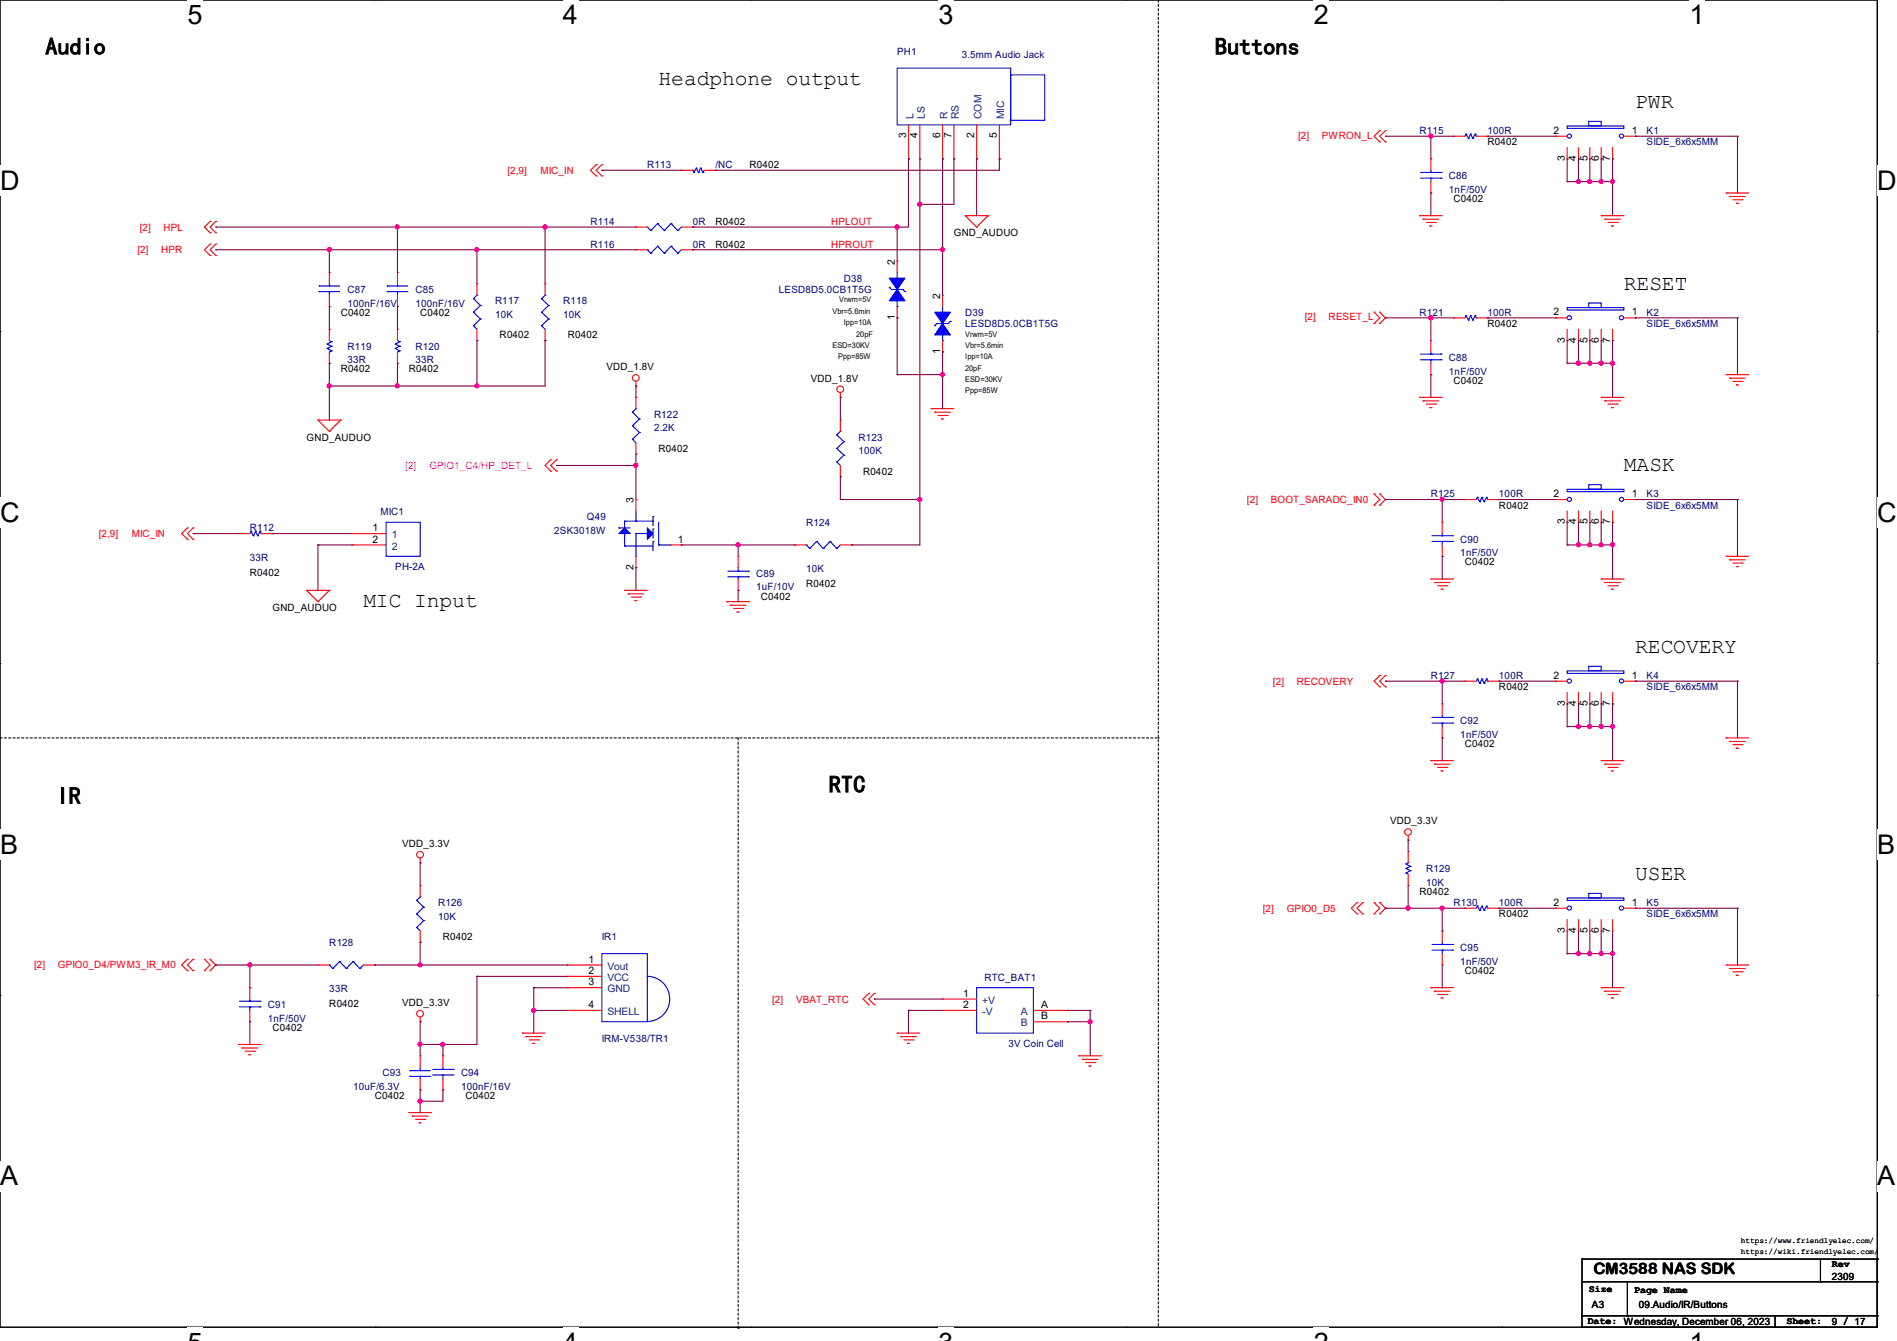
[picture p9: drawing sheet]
<svg xmlns="http://www.w3.org/2000/svg" width="297mm" height="210mm" viewBox="0 0 297 210" stroke-linecap="round" stroke-linejoin="round" font-family="sans-serif">
<path d="M0 0h293.9v207.9h-293.9z" fill="none" stroke="#000" stroke-width=".17"/>
<g fill="#fff">
<path d="M29.4 0h2.3v4.7h-2.3z"/>
<path d="M29.4 207.9h2.3v2.1h-2.3z"/>
</g>
<path d="M58.8 0h.1M58.8 207.9h.1" fill="none" stroke="#000" stroke-width=".17"/>
<g fill="#fff">
<path d="M88.1 0h2.4v4.7h-2.4z"/>
<path d="M88.1 207.9h2.4v2.1h-2.4z"/>
</g>
<path d="M117.6 0h.1M117.6 207.9h.1" fill="none" stroke="#000" stroke-width=".17"/>
<g fill="#fff">
<path d="M146.9 0h2.4v4.7h-2.4z"/>
<path d="M146.9 207.9h2.4v2.1h-2.4z"/>
</g>
<path d="M176.3 0h.1M176.3 207.9h.1" fill="none" stroke="#000" stroke-width=".17"/>
<g fill="#fff">
<path d="M205.7 0h2.4v4.7h-2.4z"/>
<path d="M205.7 207.9h2.4v2.1h-2.4z"/>
</g>
<path d="M235.1 0h.1M235.1 207.9h.1" fill="none" stroke="#000" stroke-width=".17"/>
<g fill="#fff">
<path d="M264.5 0h2.4v4.7h-2.4z"/>
<path d="M264.5 207.9h2.4v2.1h-2.4z"/>
<path d="M0 26h3v4.7h-3z"/>
<path d="M293.9 26h3.1v4.7h-3.1z"/>
<path d="M0 77.9h3v4.7h-3z"/>
<path d="M293.9 77.9h3.1v4.7h-3.1z"/>
</g>
<path d="M0 51.9h.1M293.9 51.9h.1" fill="none" stroke="#000" stroke-width=".17"/>
<g fill="#fff">
<path d="M0 129.9h2.8v4.7h-2.8z"/>
<path d="M293.9 129.9h2.9v4.7h-2.9z"/>
</g>
<path d="M0 103.9h.1M293.9 103.9h.1" fill="none" stroke="#000" stroke-width=".17"/>
<g fill="#fff">
<path d="M0 181.8h2.8v4.8h-2.8z"/>
<path d="M293.8 181.8h3v4.8h-3z"/>
</g>
<g fill="none" stroke="#000" stroke-width=".17">
<path d="M0 155.9h.1M293.9 155.9h.1M247.7 197.2h.1M247.7 197.2v10.7M247.7 197.2h46.2M285 197.2v3.5M293.9 197.2h.1M293.9 197.2v10.7h-46.2M247.7 207.9h.1M247.7 200.7h46.2M247.7 206.1h46.2M254.8 206.1h.1"/>
<path d="M254.8 200.7v5.4M258.4 206.1h.1M277.9 207.9h.1M277.9 206.1v1.8M285 200.7h.1M293.9 200.7h.1M293.9 206.1h.1"/>
</g>
<path d="M181.4 0v207.9M0 115.6h181.4M115.6 115.6v92.4M181.4 115.6h.1M115.6 208h.1M181.4 207.9h.1" fill="none" stroke="#000" stroke-width=".17" stroke-dasharray=".3 .3"/>
<g fill="none" stroke="#f00" stroke-width=".17">
<path d="M142.2 19.6v5.3M144 19.6v5.3M147.6 19.6v5.3M149.4 19.6v5.3M152.9 19.6v5.3M156.5 19.6v5.3M32.9 36.4h.1M32.9 34.7h.1M32.9 38.2h.1M32.9 34.7l-.9 .9 .9 .8M32.9 38.2l-.9 .9 .9 .9M33.8 36.4h.1"/>
<path d="M33.8 34.7h.1M33.8 38.2h.1M33.8 34.7l-.9 .9 .9 .8M33.8 38.2l-.9 .9 .9 .9M93.3 27.6h.1M93.3 25.8h.1M93.3 25.8l-.8 .9 .8 .9M94.2 27.6h.1M94.2 25.8h.1M94.2 25.8l-.9 .9 .9 .9M99.6 39.1h.1M99.6 35.6h.1"/>
<path d="M99.6 39.1h1.7M99.6 35.6h1.7M106.7 26.7h.1M106.7 26.7h1.8M106.7 39.1h1.8M106.7 35.6h1.8M108.5 39.1h.1M108.5 35.6h.1M110.2 26.7h1.8M112 26.7h.1M142.2 24.9h.1M144 24.9h.1"/>
<path d="M147.6 24.9h.1M149.4 24.9h.1M151.1 33.8h.1M151.1 33.8h3.6M151.1 33.8l1.8 1.8M152.9 35.6h.1M152.9 24.9h.1M154.7 33.8h.1M154.7 33.8l-1.8 1.8M156.5 24.9h.1M216 22.2h.1M216 20.4h.1"/>
<path d="M216 20.4l-.9 .9 .9 .9M216.9 22.2h.1M216.9 20.4h.1M216.9 20.4l-.9 .9 .9 .9M222.2 33.8h.1M222.2 33.8h3.6M222.8 34.3h.1M222.8 34.3h2.5M223.3 34.8h1.4M223.9 35.4h.1M223.9 35.4h.3M224 24.9h.1"/>
<path d="M224 30.2h.1M224 24.9v1.8M224 28.4v1.8M224.7 34.8h.1M227.6 21.3h.1M227.6 21.3h1.8M231.1 21.3h1.8M232.9 21.3h.1M243.6 21.3h.1M243.6 21.3h1.8M245.4 24.9h.1M245.4 23.1v1.8"/>
<path d="M247.1 24.9h.1M247.1 23.1v1.8M248.9 24.9h.1M248.9 23.1v1.8M250.7 33.8h.1M250.7 24.9h.1M250.7 33.8h3.6M250.7 23.1v1.8M251.2 34.3h.1M251.2 34.3h2.5M251.8 34.8h1.4M252.3 35.4h.1"/>
<path d="M252.3 35.4h.3M252.5 24.9h.1M252.5 23.1v1.8M253.2 34.8h.1M254.3 21.3h1.7M256 21.3h.1M270.3 30.2h.1M270.3 30.2h3.5M270.8 30.8h.1M270.8 30.8h2.5M271.3 31.3h1.5M271.9 31.8h.1"/>
<path d="M271.9 31.8h.3M272.8 31.3h.1M32.9 40h.1M33.8 40h.1M51.6 42.7h.1M51.6 48h.1M51.6 51.6h.1M51.6 56.9h.1M51.6 42.7v1.7M51.6 46.2v1.8M51.6 51.6v1.7M51.6 55.1v1.8"/>
<path d="M62.2 42.7h.1M62.2 48h.1M62.2 51.6h.1M62.2 56.9h.1M62.2 42.7v1.7M62.2 46.2v1.8M62.2 51.6v1.7M62.2 55.1v1.8M74.7 53.3h.1M74.7 44.4h.1M74.7 44.4v1.8M74.7 51.6v1.7"/>
<path d="M85.3 53.3h.1M85.3 44.4h.1M85.3 44.4v1.8M85.3 51.6v1.7M99.6 59.7v.8M140.5 49.8h.1M140.5 40.9h.1M140.5 40.9v1.8M140.5 48v1.8M147.6 55.1h.1M147.6 46.2h.1M147.6 46.2v1.8"/>
<path d="M147.6 53.3v1.8M215.1 50.7h.1M215.1 48.9h.1M215.1 48.9l.9 .9-.9 .9M216 48.9h.1M216 50.7h.1M216 48.9l.9 .9-.9 .9M224 53.3h.1M224 58.7h.1M224 53.3v1.8M224 56.9v1.8M227.6 49.8h.1"/>
<path d="M227.6 49.8h1.8M231.1 49.8h1.8M232.9 49.8h.1M243.6 49.8h.1M243.6 49.8h1.8M245.4 53.3h.1M245.4 51.6v1.7M247.1 53.3h.1M247.1 51.6v1.7M248.9 53.3h.1M248.9 51.6v1.7M250.7 53.3h.1"/>
<path d="M250.7 51.6v1.7M252.5 53.3h.1M252.5 51.6v1.7M254.3 49.8h1.7M256 49.8h.1M270.3 58.7h.1M270.3 58.7h3.5M270.8 59.2h.1M270.8 59.2h2.5M271.3 59.7h1.5M272.8 59.7h.1M49.8 65.8h.1"/>
<path d="M49.8 65.8h3.5M49.8 65.8l1.8 1.8M51.6 67.6h.1M53.3 65.8h.1M53.3 65.8l-1.7 1.8M86.2 73.8h.1M86.2 72h.1M86.2 72l-.9 .9 .9 .9M87.1 73.8h.1M87.1 72h.1M87.1 72l-.9 .9 .9 .9M99.6 60.5h.1"/>
<path d="M99.6 78.2h.1M99.6 71.1h.1M99.6 62.2h.1M99.6 62.2v1.8M99.6 69.3v1.8M99.6 78.2v1.8M131.6 62.2h.1M131.6 74.7h.1M131.6 65.8h.1M131.6 61.5v.7M131.6 65.8v1.8M131.6 72.9v1.8"/>
<path d="M145.8 64h.1M145.8 64h3.6M146.3 64.6h.1M146.3 64.6h2.5M146.9 65.1h1.4M147.4 65.6h.1M147.4 65.6h.3M148.3 65.1h.1M215.1 79.1h.1M215.1 77.3h.1M215.1 77.3l.9 .9-.9 .9M216 77.3h.1"/>
<path d="M216 79.1h.1M216 77.3l.9 .9-.9 .9M222.2 62.2h.1M222.2 62.2h3.6M222.8 62.8h.1M222.8 62.8h2.5M223.3 63.3h1.4M223.9 63.8h.1M223.9 63.8h.3M224.7 63.3h.1M229.4 78.2h.1M229.4 78.2h1.7"/>
<path d="M232.9 78.2h1.8M234.7 78.2h.1M243.6 78.2h.1M243.6 78.2h1.8M250.7 62.2h.1M250.7 62.2h3.6M251.2 62.8h.1M251.2 62.8h2.5M251.8 63.3h1.4M252.3 63.8h.1M252.3 63.8h.3M253.2 63.3h.1"/>
<path d="M254.3 78.2h1.7M256 78.2h.1M271.9 60.3h.1M271.9 60.3h.3M29.3 84.5h.1M29.3 82.7h.1M29.3 82.7l-.9 .9 .9 .9M30.2 84.5h.1M30.2 82.7h.1M30.2 82.7l-.9 .9 .9 .9M37.3 83.6h.1M37.3 83.6h1.8"/>
<path d="M40.9 83.6h1.8M42.7 83.6h.1M48 92.5h.1M48 92.5h3.6M48 92.5l1.8 1.7M49.8 94.2h.1M51.6 92.5h.1M51.6 92.5l-1.8 1.7M55.1 83.6h.1M55.1 85.3h.1M55.1 85.3h5.4M55.1 83.6h5.4"/>
<path d="M97.8 92.5h.1M97.8 92.5h3.5M98.3 93h.1M98.3 93h2.5M98.8 93.5h1.5M99.4 94.1h.1M99.4 94.1h.3M99.6 88.9h.1M99.6 87.1v1.8M100.3 93.5h.1M104.9 85.3h1.8M106.7 85.3h.1"/>
<path d="M113.8 94.2h.1M113.8 94.2h3.5M114.3 94.8h.1M114.3 94.8h2.5M114.9 95.3h1.4M115.4 95.8h.1M115.4 95.8h.3M115.6 92.5h.1M115.6 87.1h.1M115.6 87.1v1.8M115.6 90.7v1.8M116.3 95.3h.1"/>
<path d="M124.5 85.3h.1M124.5 85.3h1.7M131.6 85.3h1.7M133.3 85.3h.1M224 90.7h.1M224 90.7h3.6M224.6 91.2h.1M224.6 91.2h2.4M225.1 91.7h1.4M225.6 92.3h.1M225.6 92.3h.4M225.8 81.8h.1"/>
<path d="M225.8 87.1h.1M225.8 81.8v1.8M225.8 85.3v1.8M226.5 91.7h.1M245.4 81.8h.1M245.4 80v1.8M247.1 81.8h.1M247.1 80v1.8M248.9 81.8h.1M248.9 80v1.8M250.7 90.7h.1M250.7 81.8h.1"/>
<path d="M250.7 90.7h3.6M250.7 80v1.8M251.2 91.2h.1M251.2 91.2h2.5M251.8 91.7h1.4M252.3 92.3h.1M252.3 92.3h.3M252.5 81.8h.1M252.5 80v1.8M253.2 91.7h.1M270.3 87.1h.1M270.3 87.1h3.5"/>
<path d="M270.8 87.7h.1M270.8 87.7h2.5M271.3 88.2h1.5M271.9 88.7h.1M271.9 88.7h.3M272.8 88.2h.1M216 107.6h.1M216 105.8h.1M216 105.8l-.9 .9 .9 .9M216.9 107.6h.1M216.9 105.8h.1M216.9 105.8l-.9 .9 .9 .9"/>
<path d="M224 119.1h.1M224 119.1h3.6M224.6 119.7h.1M224.6 119.7h2.4M225.8 110.2h.1M225.8 115.6h.1M225.8 110.2v1.8M225.8 113.8v1.8M229.4 106.7h.1M229.4 106.7h1.7M232.9 106.7h1.8M234.7 106.7h.1"/>
<path d="M243.6 106.7h.1M243.6 106.7h1.8M245.4 110.2h.1M245.4 108.5v1.7M247.1 110.2h.1M247.1 108.5v1.7M248.9 110.2h.1M248.9 108.5v1.7M250.7 119.1h.1M250.7 110.2h.1M250.7 119.1h3.6M250.7 108.5v1.7"/>
<path d="M251.2 119.7h.1M251.2 119.7h2.5M252.5 110.2h.1M252.5 108.5v1.7M254.3 106.7h1.7M256 106.7h.1M270.3 115.6h.1M270.3 115.6h3.5M270.8 116.1h.1M270.8 116.1h2.5M271.3 116.6h1.5M271.9 117.2h.1"/>
<path d="M271.9 117.2h.3M272.8 116.6h.1M65.8 135.1h.1M65.8 138.7h.1M65.8 134.4v.7M65.8 138.7v1.8M220.5 131.6h.1M220.5 138.7h.1M220.5 133.3h.1M220.5 130.9v.7M220.5 133.3v1.8M220.5 136.9v1.8"/>
<path d="M225.1 120.2h1.4M225.6 120.7h.1M225.6 120.7h.4M226.5 120.2h.1M251.8 120.2h1.4M252.3 120.7h.1M252.3 120.7h.3M253.2 120.2h.1M29.3 152h.1M29.3 150.2h.1M29.3 150.2l-.9 .9 .9 .9M30.2 152h.1"/>
<path d="M30.2 150.2h.1M30.2 150.2l-.9 .9 .9 .9M32 152h.1M32 150.2h.1M32 150.2l.9 .9-.9 .9M32.9 150.2h.1M32.9 152h.1M32.9 150.2l.9 .9-.9 .9M39.1 154.7h.1M39.1 154.7v1.8M39.1 158.2v1.8M49.8 151.1h.1"/>
<path d="M49.8 151.1h1.8M56.9 151.1h1.8M58.7 151.1h.1M65.8 147.6h.1M65.8 145.8v1.8M65.8 159.3v.7M88.9 151.1h.1M88.9 152.9h.1M88.9 154.7h.1M88.9 158.2h.1M88.9 151.1h5.3M88.9 154.7h5.3"/>
<path d="M88.9 158.2h5.3M88.9 152.9h5.3M136 157.4h.1M136 155.6h.1M136 155.6l-.9 .9 .9 .9M136.9 157.4h.1M136.9 155.6h.1M136.9 155.6l-.9 .9 .9 .9M147.6 158.2h.1M147.6 156.5h.1M147.6 158.2h5.3M147.6 156.5h5.3"/>
<path d="M161.8 158.2h5.3M167.1 158.2h.1M212.5 143.1h.1M212.5 141.4h.1M212.5 141.4l-.9 .8 .9 .9M213.4 143.1h.1M213.4 141.4h.1M213.4 141.4l-.9 .8 .9 .9M215.1 143.1h.1M215.1 141.4h.1M215.1 141.4l.9 .8-.9 .9M216 141.4h.1"/>
<path d="M216 143.1h.1M216 141.4l.9 .8-.9 .9M224 154.7h.1M224 154.7h3.6M224.6 155.2h.1M224.6 155.2h2.4M225.1 155.7h1.4M225.6 156.3h.1M225.6 156.3h.4M225.8 145.8h.1M225.8 151.1h.1M225.8 145.8v1.8"/>
<path d="M225.8 149.4v1.7M226.5 155.7h.1M229.4 142.2h.1M229.4 142.2h1.7M232.9 142.2h1.8M234.7 142.2h.1M243.6 142.2h.1M243.6 142.2h1.8M245.4 145.8h.1M245.4 144v1.8M247.1 145.8h.1M247.1 144v1.8"/>
<path d="M248.9 145.8h.1M248.9 144v1.8M250.7 154.7h.1M250.7 145.8h.1M250.7 154.7h3.6M250.7 144v1.8M251.2 155.2h.1M251.2 155.2h2.5M251.8 155.7h1.4M252.3 156.3h.1M252.3 156.3h.3M252.5 145.8h.1"/>
<path d="M252.5 144v1.8M253.2 155.7h.1M254.3 142.2h1.7M256 142.2h.1M270.3 151.1h.1M270.3 151.1h3.5M270.8 151.7h.1M270.8 151.7h2.5M271.3 152.2h1.5M271.9 152.7h.1M271.9 152.7h.3M272.8 152.2h.1"/>
<path d="M37.3 163.6h.1M37.3 163.6h3.6M37.9 164.1h.1M37.9 164.1h2.4M38.4 164.6h1.4M38.9 165.2h.1M38.9 165.2h.4M39.1 160h.1M39.8 164.6h.1M64 174.2h.1M64 174.2h3.6M64.6 174.8h.1"/>
<path d="M64.6 174.8h2.4M65.1 175.3h1.4M65.6 175.9h.1M65.6 175.9h.4M65.8 160h.1M65.8 170.7h.1M65.8 165.4h.1M65.8 165.4v1.7M65.8 168.9v1.8M66.5 175.3h.1M69.3 165.4h.1M69.3 170.7h.1"/>
<path d="M69.3 165.4v1.7M69.3 168.9v1.8M81.8 161.8h.1M81.8 161.8h3.5M82.3 162.3h.1M82.3 162.3h2.5M82.8 162.9h1.5M83.4 163.4h.1M83.4 163.4h.3M84.3 162.9h.1M140.5 161.8h.1M140.5 161.8h3.5"/>
<path d="M141 162.3h.1M141 162.3h2.5M141.5 162.9h1.5M142.1 163.4h.1M142.1 163.4h.3M143 162.9h.1M161.8 160h5.3M167.1 160h.1M168.9 165.4h.1M168.9 165.4h3.6M169.5 165.9h.1M169.5 165.9h2.4"/>
<path d="M170 166.4h1.4M170.5 167h.1M170.5 167h.4M171.4 166.4h.1"/>
<circle cx="99.6" cy="59.2" r=".52"/>
<circle cx="131.6" cy="61" r=".52"/>
<circle cx="65.8" cy="133.9" r=".52"/>
<circle cx="220.5" cy="130.3" r=".52"/>
<circle cx="65.8" cy="158.7" r=".52"/>
</g>
<g fill="none" stroke="#00f" stroke-width=".17">
<path d="M140.5 10.7h17.7v8.9h-17.7zM158.2 11.7h5.4v7.1h-5.4zM245.4 19.7h8.9v.4h-8.9zM248.8 19h1.9v.7h-1.9zM101.3 39.1h.1M101.3 35.6h.1M101.3 39.1l.6 .6M101.3 35.6l.6 .5M101.9 39.7h.1M101.9 36.1h.1M103 38.6h.1M103 35h.1"/>
<path d="M103 38.6l1 1.1M103 38.6l-1.1 1.1M103 35l1 1.1M103 35l-1.1 1.1M104 39.7h.1M104 36.1h.1M105.1 38.6h.1M105.1 35h.1M105.1 38.6l1 1.1M105.1 38.6l-1.1 1.1M105.1 35l1 1.1M105.1 35l-1.1 1.1"/>
<path d="M106.1 39.7h.1M106.1 36.1h.1M106.7 39.1l-.6 .6M106.7 35.6l-.6 .5M108.5 26.7h.1M108.5 26.7l.1 .3M108.6 27h.1M109 26.3h.1M109 26.3l.3 .7M109 26.3l-.4 .7M109.3 27h.1M109.7 26.3h.1"/>
<path d="M109.7 26.3l.4 .7M109.7 26.3l-.4 .7M110.1 27h.1M110.2 26.7l-.1 .3M222.4 27.9h3.2M222.4 27h3.2M224 27h.1M224 27.9h.1M224 26.7v.3M224 27.9v.5M225.6 27.9h.1M225.6 27h.1"/>
<path d="M229.5 21h.1M229.5 21l-.1 .3M229.5 21l.4 .7M229.9 21.7h.1M230.3 21h.1M230.3 21l-.4 .7M230.3 21l.3 .7M230.6 21.7h.1M231 21h.1M231 21l-.4 .7M231 21l.1 .3M231.1 21.3h.1"/>
<path d="M50 45.7h.1M50 44.8h.1M50 45.7h3.2M50 44.8h3.2M51.2 53.9h.1M51.2 54.6h.1M51.2 53.9l.7 .3M51.2 54.6l.7 .3M51.6 44.8h.1M51.6 45.7h.1M51.6 55.1h.1M51.6 44.4v.4"/>
<path d="M51.6 45.7v.5M51.6 53.3l.3 .2M51.9 53.5h.1M51.9 54.2h.1M51.9 54.9h.1M51.9 53.5l-.7 .4M51.9 54.2l-.7 .4M51.9 54.9l-.3 .2M60.6 45.7h.1M60.6 44.8h.1M60.6 45.7h3.2M60.6 44.8h3.2"/>
<path d="M61.9 53.9h.1M61.9 54.6h.1M61.9 53.9l.7 .3M61.9 54.6l.7 .3M62.2 44.8h.1M62.2 45.7h.1M62.2 55.1h.1M62.2 44.4v.4M62.2 45.7v.5M62.2 53.3l.4 .2M62.6 53.5h.1M62.6 54.2h.1"/>
<path d="M62.6 54.9h.1M62.6 53.5l-.7 .4M62.6 54.2l-.7 .4M62.6 54.9l-.4 .2M74.1 51h.1M74.1 48.9h.1M74.1 46.8h.1M74.1 51l.6 .6M74.1 48.9l1.1 1.1M74.1 46.8l1.1 1M74.7 46.2h.1M74.7 46.2l-.6 .6"/>
<path d="M75.2 50h.1M75.2 47.8h.1M75.2 50l-1.1 1M75.2 47.8l-1.1 1.1M84.8 51h.1M84.8 48.9h.1M84.8 46.8h.1M84.8 51l.5 .6M84.8 48.9l1.1 1.1M84.8 46.8l1.1 1M85.3 46.2h.1M85.3 46.2l-.5 .6"/>
<path d="M85.9 50h.1M85.9 47.8h.1M85.9 50l-1.1 1M85.9 47.8l-1.1 1.1M139.2 45h.1M139.2 45l.4 .3h1.8M140.5 44.3h.1M140.5 48h.1M140.5 42.7v1.6M140.5 46.4v1.6M141.4 45.3h.1M141.4 45.3l.3 .4"/>
<path d="M141.7 45.7h.1M146.3 51h.1M146.7 50.7h.1M146.7 50.7l-.4 .3M147.6 49.6h.1M147.6 53.3h.1M147.6 48v1.6M147.6 51.7v1.6M148.8 50.3h.1M148.8 50.3l-.3 .4h-1.8M222.4 56.3h3.2M222.4 55.5h3.2"/>
<path d="M224 55.5h.1M224 56.3h.1M224 55.1v.4M224 56.3v.6M225.6 56.3h.1M225.6 55.5h.1M229.5 49.4h.1M229.5 49.4l-.1 .4M229.5 49.4l.4 .7M229.9 50.1h.1M230.3 49.4h.1M230.3 49.4l-.4 .7"/>
<path d="M230.3 49.4l.3 .7M230.6 50.1h.1M231 49.4h.1M231 49.4l-.4 .7M231 49.4l.1 .4M231.1 49.8h.1M245.4 48.2h8.9v.4h-8.9zM248.8 47.5h1.9v.7h-1.9zM99 68.8h.1M99 66.7h.1M99 64.6h.1M99 68.8l.6 .5"/>
<path d="M99 66.7l1.1 1M99 64.6l1.1 1M99.6 64h.1M99.6 64l-.6 .6M100.1 67.7h.1M100.1 65.6h.1M100.1 67.7l-1.1 1.1M100.1 65.6l-1.1 1.1M131 72.3h.1M131 70.2h.1M131 68.1h.1M131 72.3l.6 .6"/>
<path d="M131 70.2l1.1 1.1M131 68.1l1.1 1.1M131.6 67.6h.1M131.6 67.6l-.6 .5M132.1 71.3h.1M132.1 69.2h.1M132.1 71.3l-1.1 1M132.1 69.2l-1.1 1M231.3 77.9h.1M231.3 77.9l-.2 .3M231.3 77.9l.4 .7M231.7 78.6h.1"/>
<path d="M232 77.9h.1M232 77.9l-.3 .7M232 77.9l.4 .7M232.4 78.6h.1M232.7 77.9h.1M232.7 77.9l-.3 .7M232.7 77.9l.2 .3M232.9 78.2h.1M245.4 76.6h8.9v.4h-8.9zM248.8 75.9h1.9v.7h-1.9zM39.3 83.2h.1M39.3 83.2l-.2 .4"/>
<path d="M39.3 83.2l.4 .7M39.7 83.9h.1M40 83.2h.1M40 83.2l-.3 .7M40 83.2l.3 .7M40.3 83.9h.1M40.7 83.2h.1M40.7 83.2l-.4 .7M40.7 83.2l.2 .4M40.9 83.6h.1M60.5 81.8h5.3v5.3h-5.3zM96.9 82.7h.1"/>
<path d="M96.9 82.7h1.8M97.8 85.5h.1M97.8 83.6h.1M97.8 81.6h.1M97.8 85.5h4.4M97.8 81.6v1.1M97.8 83.6v1.9M97.8 81.6h4.4M99.6 81.6h.1M99.6 83.6h.1M99.6 87.1h.1M99.6 80v1.6"/>
<path d="M99.6 83.6v3.5M99.6 83.6h1.7M102.2 84.8h.1M102.2 82.8h.1M102.2 80.9h.1M102.2 81.6h.1M102.2 80.9v1.4M102.2 82.8v1.5M102.2 84.8v1.4M103.1 85.3h.1M103.1 81.8v3.5M103.1 85.3h1.8"/>
<path d="M104.9 85.3h.1M114 89.5h3.2M114 90.3h3.2M115.6 90.3h.1M115.6 89.5h.1M115.6 88.9v.6M115.6 90.3v.4M117.2 89.5h.1M117.2 90.3h.1M126.2 85.3h.1M126.2 85.3l.6 .6M126.8 85.9h.1"/>
<path d="M127.8 84.8h.1M127.8 84.8l1.1 1.1M127.8 84.8l-1 1.1M128.9 85.9h.1M130 84.8h.1M130 84.8l1 1.1M130 84.8l-1.1 1.1M131 85.9h.1M131.6 85.3l-.6 .6M224.2 84.8h3.2M224.2 83.9h3.2M225.8 83.9h.1"/>
<path d="M225.8 84.8h.1M225.8 83.6v.3M225.8 84.8v.5M227.4 84.8h.1M227.4 83.9h.1M224.2 113.2h3.2M224.2 112.4h3.2M225.8 112.4h.1M225.8 113.2h.1M225.8 112v.4M225.8 113.2v.6M227.4 113.2h.1"/>
<path d="M227.4 112.4h.1M231.3 106.3h.1M231.3 106.3l-.2 .4M231.3 106.3l.4 .7M231.7 107h.1M232 106.3h.1M232 106.3l-.3 .7M232 106.3l.4 .7M232.4 107h.1M232.7 106.3h.1M232.7 106.3l-.3 .7M232.7 106.3l.2 .4"/>
<path d="M232.9 106.7h.1M245.4 105.1h8.9v.4h-8.9zM248.8 104.4h1.9v.7h-1.9zM220.1 136.7h.1M220.1 136h.1M220.1 135.3h.1M220.1 136.7l.4 .2M220.1 136l.7 .4M220.1 135.3l.7 .4M220.5 135.1h.1M220.5 135.1l-.4 .2M220.8 136.4h.1"/>
<path d="M220.8 135.7h.1M220.8 136.4l-.7 .3M220.8 135.7l-.7 .3M248.8 139.9h1.9v.7h-1.9zM37.5 157.7h3.2M37.5 156.8h3.2M39.1 156.8h.1M39.1 157.7h.1M39.1 156.5v.3M39.1 157.7v.5M40.7 157.7h.1M40.7 156.8h.1"/>
<path d="M51.6 151.1h.1M51.6 151.1l.5 .6M52.1 151.7h.1M53.2 150.6h.1M53.2 150.6l1 1.1M53.2 150.6l-1.1 1.1M54.2 151.7h.1M55.3 150.6h.1M55.3 150.6l1 1.1M55.3 150.6l-1.1 1.1M56.3 151.7h.1M56.9 151.1l-.6 .6"/>
<path d="M65.2 145.2h.1M65.2 143.1h.1M65.2 141h.1M65.2 145.2l.6 .6M65.2 143.1l1.1 1.1M65.2 141l1.1 1.1M65.8 140.5h.1M65.8 140.5l-.6 .5M66.3 144.2h.1M66.3 142.1h.1M66.3 144.2l-1.1 1M66.3 142.1l-1.1 1"/>
<path d="M94.2 149.4h7.1v10.6h-7.1zM101.3 152.9a3.5 3.5 0 0 1 3.6 3.5 3.5 3.5 0 0 1-3.6 3.6M152.9 154.7h8.9v7.1h-8.9zM224.2 148.8h3.2M224.2 147.9h3.2M225.8 147.9h.1M225.8 148.8h.1M225.8 147.6v.3M225.8 148.8v.6M227.4 148.8h.1M227.4 147.9h.1M231.3 141.9h.1"/>
<path d="M231.3 141.9l-.2 .3M231.3 141.9l.4 .7M231.7 142.6h.1M232 141.9h.1M232 141.9l-.3 .7M232 141.9l.4 .7M232.4 142.6h.1M232.7 141.9h.1M232.7 141.9l-.3 .7M232.7 141.9l.2 .3M232.9 142.2h.1M245.4 140.6h8.9v.4h-8.9z"/>
<path d="M64.2 167.7h.1M64.2 168.6h.1M64.2 167.7h3.2M64.2 168.6h3.2M65.8 168.6h.1M65.8 167.7h.1M65.8 167.1v.6M65.8 168.6v.3M67.7 168.4h3.3M67.7 167.5h3.3M69.3 167.5h.1M69.3 168.4h.1"/>
<path d="M69.3 167.1v.4M69.3 168.4v.5M71 168.4h.1M71 167.5h.1"/>
<circle cx="245.7" cy="21.3" r=".33"/>
<circle cx="253.9" cy="21.3" r=".33"/>
<circle cx="245.7" cy="49.8" r=".33"/>
<circle cx="253.9" cy="49.8" r=".33"/>
<circle cx="245.7" cy="78.2" r=".33"/>
<circle cx="253.9" cy="78.2" r=".33"/>
<circle cx="245.7" cy="106.7" r=".33"/>
<circle cx="253.9" cy="106.7" r=".33"/>
<circle cx="245.7" cy="142.2" r=".33"/>
<circle cx="253.9" cy="142.2" r=".33"/>
</g>
<g fill="#00f" stroke="#00f" stroke-width=".17">
<path d="M101.3 82.7l.9 .9-.9 .9z"/>
<path d="M96.9 83.6l.9-.9 .9 .9z"/>
<path d="M139.2 43.6h2.5l-1.2 1.7z" fill-rule="evenodd"/>
<path d="M140.5 45.3l1.2 1.8h-2.5z" fill-rule="evenodd"/>
<path d="M146.3 48.9h2.5l-1.2 1.8z" fill-rule="evenodd"/>
<path d="M147.6 50.7l1.2 1.8h-2.5z" fill-rule="evenodd"/>
</g>
<g fill="none" stroke="#800040" stroke-width=".17">
<path d="M33.8 39.1h.1M33.8 35.6h.1M33.8 39.1h65.8M33.8 35.6h65.8M51.6 39.1h.1M51.6 39.1v3.6M62.2 35.6h.1M62.2 35.6v7.1M74.7 39.1h.1M74.7 39.1v5.3M85.3 35.6h.1M85.3 35.6v8.8"/>
<path d="M94.2 26.7h.1M94.2 26.7h12.5M108.5 35.6h.1M108.5 39.1h.1M108.5 39.1h39.1M112 26.7h.1M140.5 35.6h.1M140.5 35.6v5.3M142.2 24.9h.1M142.2 24.9v10.7h-33.7M144 24.9h.1M144 32h.1"/>
<path d="M144 24.9v60.4h-10.7M147.6 24.9h.1M147.6 39.1h.1M147.6 24.9v21.3M149.4 24.9h.1M149.4 24.9v7.1h-5.4M152.9 24.9h.1M152.9 24.9v8.9M156.5 24.9h.1M156.5 24.9v1.8h-44.5M216.9 21.3h.1M216.9 21.3h10.7"/>
<path d="M224 21.3h.1M224 30.2h.1M224 21.3v3.6M224 30.2v3.6M232.9 21.3h.1M232.9 21.3h10.7M245.4 28.4h.1M245.4 24.9h.1M245.4 28.4h7.1M245.4 24.9v3.5M247.1 28.4h.1M247.1 24.9h.1"/>
<path d="M247.1 24.9v3.5M248.9 28.4h.1M248.9 24.9h.1M248.9 24.9v3.5M250.7 28.4h.1M250.7 24.9h.1M250.7 24.9v3.5M252.5 24.9h.1M252.5 28.4h.1M252.5 24.9v8.9M256 21.3h.1M256 21.3h16"/>
<path d="M272 21.3h.1M272 21.3v8.9M51.6 48h.1M51.6 56.9h.1M51.6 48v3.6M51.6 56.9v8.9M62.2 48h.1M62.2 56.9h.1M62.2 48v3.6M62.2 56.9v3.6M74.7 53.3h.1M74.7 53.3v7.2"/>
<path d="M85.3 53.3h.1M85.3 53.3v7.2h-33.7M140.5 49.8h.1M140.5 58.7h.1M140.5 49.8v8.9M140.5 58.7h7.1M147.6 55.1h.1M147.6 58.7h.1M147.6 55.1v8.9M216.9 49.8h.1M216.9 49.8h10.7M224 49.8h.1"/>
<path d="M224 58.7h.1M224 49.8v3.5M224 58.7v3.5M232.9 49.8h.1M232.9 49.8h10.7M245.4 56.9h.1M245.4 53.3h.1M245.4 53.3v3.6M245.4 56.9h7.1M247.1 56.9h.1M247.1 53.3h.1M247.1 53.3v3.6"/>
<path d="M248.9 56.9h.1M248.9 53.3h.1M248.9 53.3v3.6M250.7 56.9h.1M250.7 53.3h.1M250.7 53.3v3.6M252.5 53.3h.1M252.5 56.9h.1M252.5 53.3v8.9M256 49.8h.1M256 49.8h16M272 49.8h.1"/>
<path d="M272 49.8v8.9M51.6 60.5h.1M62.2 60.5h.1M74.7 60.5h.1M87.1 72.9h.1M87.1 72.9h12.5M99.6 71.1h.1M99.6 60.5h.1M99.6 72.9h.1M99.6 60.5v1.7M99.6 71.1v7.1M131.6 62.2h.1"/>
<path d="M131.6 78.2h.1M131.6 74.7h.1M131.6 62.2v3.6M131.6 74.7v3.5M131.6 78.2h12.4M144 78.2h.1M216.9 78.2h.1M216.9 78.2h12.5M225.8 78.2h.1M225.8 78.2v3.6M234.7 78.2h.1M234.7 78.2h8.9"/>
<path d="M256 78.2h.1M256 78.2h16M272 78.2h.1M272 78.2v8.9M30.2 83.6h.1M30.2 83.6h7.1M42.7 83.6h.1M42.7 83.6h12.4M49.8 85.3h.1M49.8 85.3h5.3M49.8 85.3v7.2M99.6 88.9h.1"/>
<path d="M99.6 88.9v3.6M106.7 85.3h.1M106.7 85.3h17.8M115.6 85.3h.1M115.6 92.5h.1M115.6 85.3v1.8M115.6 92.5v1.7M133.3 85.3h.1M225.8 87.1h.1M225.8 87.1v3.6M245.4 85.3h.1M245.4 81.8h.1"/>
<path d="M245.4 85.3h7.1M245.4 81.8v3.5M247.1 85.3h.1M247.1 81.8h.1M247.1 81.8v3.5M248.9 85.3h.1M248.9 81.8h.1M248.9 81.8v3.5M250.7 85.3h.1M250.7 81.8h.1M250.7 81.8v3.5M252.5 81.8h.1"/>
<path d="M252.5 85.3h.1M252.5 81.8v8.9M216.9 106.7h.1M216.9 106.7h12.5M225.8 106.7h.1M225.8 115.6h.1M225.8 106.7v3.5M225.8 115.6v3.5M234.7 106.7h.1M234.7 106.7h8.9M245.4 113.8h.1M245.4 110.2h.1"/>
<path d="M245.4 110.2v3.6M245.4 113.8h7.1M247.1 113.8h.1M247.1 110.2h.1M247.1 110.2v3.6M248.9 113.8h.1M248.9 110.2h.1M248.9 110.2v3.6M250.7 113.8h.1M250.7 110.2h.1M250.7 110.2v3.6M252.5 110.2h.1"/>
<path d="M252.5 113.8h.1M252.5 110.2v8.9M256 106.7h.1M256 106.7h16M272 106.7h.1M272 106.7v8.9M65.8 135.1h.1M65.8 135.1v3.6M220.5 131.6h.1M220.5 131.6v1.7M220.5 138.7v3.5M33.8 151.1h.1"/>
<path d="M33.8 151.1h16M39.1 151.1h.1M39.1 151.1v3.6M58.7 151.1h.1M58.7 151.1h30.2M65.8 147.6h.1M65.8 151.1h.1M65.8 147.6v3.5M74.7 152.9h.1M74.7 152.9v10.7h-8.9M74.7 152.9h14.2M83.6 154.7h.1"/>
<path d="M83.6 158.2h.1M83.6 154.7v7.1M83.6 154.7h5.3M83.6 158.2h5.3M136.9 156.5h.1M136.9 156.5h10.7M142.2 158.2h.1M142.2 158.2v3.6M142.2 158.2h5.4M167.1 158.2h.1M167.1 158.2h3.6M170.7 158.2h.1"/>
<path d="M170.7 158.2v7.2M216.9 142.2h.1M216.9 142.2h12.5M220.5 142.2h.1M225.8 145.8h.1M225.8 154.7h.1M225.8 142.2h.1M225.8 142.2v3.6M225.8 151.1v3.6M234.7 142.2h.1M234.7 142.2h8.9M245.4 149.4h.1"/>
<path d="M245.4 145.8v3.6M245.4 149.4h7.1M247.1 149.4h.1M247.1 145.8v3.6M248.9 149.4h.1M248.9 145.8v3.6M250.7 149.4h.1M250.7 145.8v3.6M252.5 149.4h.1M252.5 145.8v8.9M256 142.2h.1M256 142.2h16"/>
<path d="M272 142.2h.1M272 142.2v8.9M39.1 160h.1M39.1 160v3.6M65.8 160h.1M65.8 163.6h.1M65.8 170.7h.1M65.8 172.5h.1M65.8 160v5.4M65.8 170.7v3.5M69.3 163.6h.1M69.3 170.7h.1"/>
<path d="M69.3 163.6v1.8M69.3 170.7v1.8h-3.5M167.1 160h.1M167.1 160h3.6M170.7 160h.1"/>
</g>
<g fill="#f0f" stroke="#f0f" stroke-width=".17">
<circle cx="74.7" cy="60.4" r=".32"/>
<circle cx="62.2" cy="60.4" r=".32"/>
<circle cx="99.5" cy="72.9" r=".32"/>
<circle cx="115.5" cy="85.3" r=".32"/>
<circle cx="144" cy="78.2" r=".32"/>
<circle cx="144" cy="32" r=".32"/>
<circle cx="147.6" cy="58.7" r=".32"/>
<circle cx="140.4" cy="35.5" r=".32"/>
<circle cx="147.6" cy="39.1" r=".32"/>
<circle cx="85.3" cy="35.5" r=".32"/>
<circle cx="62.2" cy="35.5" r=".32"/>
<circle cx="74.7" cy="39.1" r=".32"/>
<circle cx="51.5" cy="39.1" r=".32"/>
<circle cx="51.5" cy="60.4" r=".32"/>
<circle cx="39.1" cy="151.1" r=".32"/>
<circle cx="65.8" cy="151.1" r=".32"/>
<circle cx="83.5" cy="158.2" r=".32"/>
<circle cx="65.8" cy="172.4" r=".32"/>
<circle cx="65.8" cy="163.6" r=".32"/>
<circle cx="69.3" cy="163.6" r=".32"/>
<circle cx="224" cy="21.3" r=".32"/>
<circle cx="252.5" cy="28.4" r=".32"/>
<circle cx="250.7" cy="28.4" r=".32"/>
<circle cx="248.9" cy="28.4" r=".32"/>
<circle cx="247.1" cy="28.4" r=".32"/>
<circle cx="224" cy="49.8" r=".32"/>
<circle cx="252.5" cy="56.9" r=".32"/>
<circle cx="250.7" cy="56.9" r=".32"/>
<circle cx="248.9" cy="56.9" r=".32"/>
<circle cx="247.1" cy="56.9" r=".32"/>
<circle cx="225.8" cy="78.2" r=".32"/>
<circle cx="252.5" cy="85.3" r=".32"/>
<circle cx="250.7" cy="85.3" r=".32"/>
<circle cx="248.9" cy="85.3" r=".32"/>
<circle cx="247.1" cy="85.3" r=".32"/>
<circle cx="252.5" cy="113.8" r=".32"/>
<circle cx="250.7" cy="113.8" r=".32"/>
<circle cx="248.9" cy="113.8" r=".32"/>
<circle cx="247.1" cy="113.8" r=".32"/>
<circle cx="225.8" cy="106.7" r=".32"/>
<circle cx="250.7" cy="149.3" r=".32"/>
<circle cx="252.5" cy="149.3" r=".32"/>
<circle cx="248.9" cy="149.3" r=".32"/>
<circle cx="247.1" cy="149.3" r=".32"/>
<circle cx="225.8" cy="142.2" r=".32"/>
<circle cx="220.5" cy="142.2" r=".32"/>
<circle cx="170.7" cy="160" r=".32"/>
</g>
<g font-size="4.2">
<text x="29.4" y="3.8">5</text>
<text x="88.1" y="3.8">4</text>
<text x="146.9" y="3.8">3</text>
<text x="205.7" y="3.8">2</text>
<text x="264.5" y="3.8">1</text>
<text x="0" y="29.8">D</text>
<text x="293.9" y="29.8">D</text>
<text x="0" y="81.7">C</text>
<text x="293.9" y="81.7">C</text>
<text x="0" y="133.7">B</text>
<text x="293.9" y="133.7">B</text>
<text x="0" y="185.6">A</text>
<text x="293.9" y="185.6">A</text>
</g>
<g font-size="3.7">
<text x="7.1" y="8.6">Audio</text>
<text x="190.2" y="8.6">Buttons</text>
<text x="8.9" y="125.9">IR</text>
<text x="129.8" y="124.1">RTC</text>
</g>
<g font-size="3.3">
<text x="103.1" y="13.3">Headphone output</text>
<text x="256" y="16.9">PWR</text>
<text x="254.3" y="45.3">RESET</text>
<text x="254.3" y="73.8">MASK</text>
<text x="56.9" y="95.1">MIC Input</text>
<text x="256" y="102.2">RECOVERY</text>
<text x="256" y="137.8">USER</text>
</g>
<text font-size="2.5" x="249.5" y="199.5">CM3588 NAS SDK</text>
<g font-size="1.6" fill="#000080">
<text x="140.5" y="8.6">PH1</text>
<text x="150.6" y="9.1">3.5mm Audio Jack</text>
<text x="222.2" y="21">R115</text>
<text x="232.9" y="21">100R</text>
<text x="257.8" y="21">K1</text>
<text x="257.8" y="22.8">SIDE_6x6x5MM</text>
<text x="101.3" y="26.3">R113</text>
<text x="112" y="26.3">/NC</text>
<text x="226.9" y="28.1">C86</text>
<text x="92.5" y="35.2">R114</text>
<text x="108.5" y="35.2">0R</text>
<text x="226.9" y="30.2">1nF/50V</text>
<text x="92.5" y="38.8">R116</text>
<text x="108.5" y="38.8">0R</text>
<text x="54.4" y="45.9">C87</text>
<text x="65.1" y="45.9">C85</text>
<text x="77.5" y="47.7">R117</text>
<text x="88.2" y="47.7">R118</text>
<text x="122" y="45.9">LESD8D5.0CB1T5G</text>
<text x="132.1" y="44.1">D38</text>
<text x="54.4" y="48">100nF/16V</text>
<text x="65.1" y="48">100nF/16V</text>
<text x="77.5" y="49.8">10K</text>
<text x="88.2" y="49.8">10K</text>
<text x="151.1" y="49.4">D39</text>
<text x="151.1" y="51.2">LESD8D5.0CB1T5G</text>
<text x="222.2" y="49.4">R121</text>
<text x="232.9" y="49.4">100R</text>
<text x="257.8" y="49.4">K2</text>
<text x="257.8" y="51.2">SIDE_6x6x5MM</text>
<text x="54.4" y="54.8">R119</text>
<text x="54.4" y="56.9">33R</text>
<text x="65.1" y="54.8">R120</text>
<text x="65.1" y="56.9">33R</text>
<text x="226.9" y="56.6">C88</text>
<text x="226.9" y="58.7">1nF/50V</text>
<text x="102.4" y="65.4">R122</text>
<text x="102.4" y="67.6">2.2K</text>
<text x="134.4" y="69">R123</text>
<text x="134.4" y="71.1">100K</text>
<text x="224" y="77.9">R125</text>
<text x="234.7" y="77.9">100R</text>
<text x="257.8" y="77.9">K3</text>
<text x="39.1" y="83.2">R112</text>
<text x="59.6" y="80.7">MIC1</text>
<text x="86.8" y="83.6">2SK3018W</text>
<text x="91.9" y="81.4">Q49</text>
<text x="126.2" y="82.3">R124</text>
<text x="257.8" y="79.7">SIDE_6x6x5MM</text>
<text x="39.1" y="87.8">33R</text>
<text x="61.9" y="89.3">PH-2A</text>
<text x="126.2" y="89.6">10K</text>
<text x="228.6" y="85">C90</text>
<text x="228.6" y="87.1">1nF/50V</text>
<text x="118.4" y="90.3">C89</text>
<text x="118.4" y="92.5">1uF/10V</text>
<text x="224" y="106.3">R127</text>
<text x="234.7" y="106.3">100R</text>
<text x="257.8" y="106.3">K4</text>
<text x="228.6" y="113.5">C92</text>
<text x="257.8" y="108.1">SIDE_6x6x5MM</text>
<text x="228.6" y="115.6">1nF/50V</text>
<text x="223.3" y="136.6">R129</text>
<text x="68.6" y="141.9">R126</text>
<text x="223.3" y="138.7">10K</text>
<text x="227.6" y="141.9">R130</text>
<text x="234.7" y="141.9">100R</text>
<text x="257.8" y="141.9">K5</text>
<text x="257.8" y="143.7">SIDE_6x6x5MM</text>
<text x="51.6" y="148.1">R128</text>
<text x="68.6" y="144">10K</text>
<text x="94.2" y="147.2">IR1</text>
<text x="228.6" y="149">C95</text>
<text x="51.6" y="155.4">33R</text>
<text x="154.1" y="153.6">RTC_BAT1</text>
<text x="228.6" y="151.1">1nF/50V</text>
<text x="42" y="157.9">C91</text>
<text x="42" y="160">1nF/50V</text>
<text x="94.2" y="163.2">IRM-V538/TR1</text>
<text x="157.9" y="164">3V Coin Cell</text>
<text x="55.3" y="170.7">10uF/6.3V</text>
<text x="59.9" y="168.6">C93</text>
<text x="72.2" y="168.6">C94</text>
<text x="72.2" y="170.7">100nF/16V</text>
</g>
<g font-size="1.6">
<text x="141.9" y="21.7" transform="rotate(-90 141.9 21.7)">3</text>
<text x="143.6" y="21.7" transform="rotate(-90 143.6 21.7)">4</text>
<text x="147.2" y="21.7" transform="rotate(-90 147.2 21.7)">6</text>
<text x="149" y="21.7" transform="rotate(-90 149 21.7)">7</text>
<text x="152.5" y="21.7" transform="rotate(-90 152.5 21.7)">2</text>
<text x="156.1" y="21.7" transform="rotate(-90 156.1 21.7)">5</text>
<text x="232.9" y="22.8">R0402</text>
<text x="243.2" y="21">2</text>
<text x="255.5" y="21">1</text>
<text x="117.3" y="26.3">R0402</text>
<text x="245" y="25.2" transform="rotate(-90 245 25.2)">3</text>
<text x="246.8" y="25.2" transform="rotate(-90 246.8 25.2)">4</text>
<text x="248.5" y="25.2" transform="rotate(-90 248.5 25.2)">5</text>
<text x="250.3" y="25.2" transform="rotate(-90 250.3 25.2)">6</text>
<text x="252.1" y="25.2" transform="rotate(-90 252.1 25.2)">7</text>
<text x="112" y="35.2">R0402</text>
<text x="227.6" y="31.7">C0402</text>
<text x="112" y="38.8">R0402</text>
<text x="140.1" y="41.4" transform="rotate(-90 140.1 41.4)">2</text>
<text x="149.4" y="37">GND_AUDUO</text>
<text x="147.2" y="46.8" transform="rotate(-90 147.2 46.8)">2</text>
<text x="53.3" y="49.4">C0402</text>
<text x="65.8" y="49.4">C0402</text>
<text x="78.2" y="53">R0402</text>
<text x="88.9" y="53">R0402</text>
<text x="140.1" y="50.1" transform="rotate(-90 140.1 50.1)">1</text>
<text x="232.9" y="51.2">R0402</text>
<text x="243.2" y="49.4">2</text>
<text x="245" y="53.7" transform="rotate(-90 245 53.7)">3</text>
<text x="246.8" y="53.7" transform="rotate(-90 246.8 53.7)">4</text>
<text x="248.5" y="53.7" transform="rotate(-90 248.5 53.7)">5</text>
<text x="250.3" y="53.7" transform="rotate(-90 250.3 53.7)">6</text>
<text x="252.1" y="53.7" transform="rotate(-90 252.1 53.7)">7</text>
<text x="255.5" y="49.4">1</text>
<text x="53.3" y="58.3">R0402</text>
<text x="64" y="58.3">R0402</text>
<text x="95" y="58">VDD_1.8V</text>
<text x="127" y="59.8">VDD_1.8V</text>
<text x="147.2" y="55.5" transform="rotate(-90 147.2 55.5)">1</text>
<text x="227.6" y="60.1">C0402</text>
<text x="48" y="69">GND_AUDUO</text>
<text x="103.1" y="70.8">R0402</text>
<text x="135.1" y="74.3">R0402</text>
<text x="243.2" y="77.9">2</text>
<text x="255.5" y="77.9">1</text>
<text x="58.3" y="83.2">1</text>
<text x="99.2" y="78.8" transform="rotate(-90 99.2 78.8)">3</text>
<text x="234.7" y="79.7">R0402</text>
<text x="245" y="82.1" transform="rotate(-90 245 82.1)">3</text>
<text x="246.8" y="82.1" transform="rotate(-90 246.8 82.1)">4</text>
<text x="248.5" y="82.1" transform="rotate(-90 248.5 82.1)">5</text>
<text x="250.3" y="82.1" transform="rotate(-90 250.3 82.1)">6</text>
<text x="252.1" y="82.1" transform="rotate(-90 252.1 82.1)">7</text>
<text x="58.3" y="85">2</text>
<text x="99.2" y="89.2" transform="rotate(-90 99.2 89.2)">2</text>
<text x="106.1" y="85">1</text>
<text x="229.4" y="88.6">C0402</text>
<text x="39.1" y="90.2">R0402</text>
<text x="42.7" y="95.7">GND_AUDUO</text>
<text x="119.1" y="93.9">C0402</text>
<text x="126.2" y="91.9">R0402</text>
<text x="243.2" y="106.3">2</text>
<text x="255.5" y="106.3">1</text>
<text x="234.7" y="108.1">R0402</text>
<text x="245" y="110.6" transform="rotate(-90 245 110.6)">3</text>
<text x="246.8" y="110.6" transform="rotate(-90 246.8 110.6)">4</text>
<text x="248.5" y="110.6" transform="rotate(-90 248.5 110.6)">5</text>
<text x="250.3" y="110.6" transform="rotate(-90 250.3 110.6)">6</text>
<text x="252.1" y="110.6" transform="rotate(-90 252.1 110.6)">7</text>
<text x="229.4" y="117">C0402</text>
<text x="217.6" y="129.1">VDD_3.3V</text>
<text x="62.9" y="132.7">VDD_3.3V</text>
<text x="222.2" y="140.1">R0402</text>
<text x="234.7" y="143.7">R0402</text>
<text x="243.2" y="141.9">2</text>
<text x="255.5" y="141.9">1</text>
<text x="69.3" y="147.2">R0402</text>
<text x="245" y="146.1" transform="rotate(-90 245 146.1)">3</text>
<text x="246.8" y="146.1" transform="rotate(-90 246.8 146.1)">4</text>
<text x="248.5" y="146.1" transform="rotate(-90 248.5 146.1)">5</text>
<text x="250.3" y="146.1" transform="rotate(-90 250.3 146.1)">6</text>
<text x="252.1" y="146.1" transform="rotate(-90 252.1 146.1)">7</text>
<text x="92.1" y="150.8">1</text>
<text x="92.1" y="152.5">2</text>
<text x="92.1" y="154.3">3</text>
<text x="229.4" y="152.6">C0402</text>
<text x="42.7" y="161.5">C0402</text>
<text x="51.6" y="157.7">R0402</text>
<text x="62.9" y="157.6">VDD_3.3V</text>
<text x="92.1" y="157.9">4</text>
<text x="150.8" y="157.9">2</text>
<text x="150.8" y="156.1">1</text>
<text x="163" y="157.9">A</text>
<text x="163" y="159.6">B</text>
<text x="58.7" y="172.1">C0402</text>
<text x="72.9" y="172.1">C0402</text>
<text x="248.8" y="202.4">Size</text>
<text x="255.9" y="202.5">Page Name</text>
<text x="286.8" y="200.4">2309</text>
<text x="286.8" y="198.5">Rev</text>
<text x="248.6" y="207.3">Date: Wednesday, December 06, 2023</text>
<text x="249.3" y="204.8">A3</text>
<text x="256.6" y="204.8">09.Audio/IR/Buttons</text>
<text x="279.7" y="207.3">Sheet:</text>
<text x="286.8" y="207.5">9 / 17</text>
</g>
<g font-size="1.6" fill="#004080">
<text x="143" y="18.7" transform="rotate(-90 143 18.7)">L</text>
<text x="144.8" y="18.7" transform="rotate(-90 144.8 18.7)">LS</text>
<text x="148.3" y="18.7" transform="rotate(-90 148.3 18.7)">R</text>
<text x="150.1" y="18.7" transform="rotate(-90 150.1 18.7)">RS</text>
<text x="153.7" y="18.7" transform="rotate(-90 153.7 18.7)">COM</text>
<text x="157.2" y="18.7" transform="rotate(-90 157.2 18.7)">MIC</text>
<text x="61.3" y="84.3">1</text>
<text x="61.3" y="86.1">2</text>
<text x="95.1" y="151.9">Vout</text>
<text x="95.1" y="153.6">VCC</text>
<text x="95.1" y="155.4">GND</text>
<text x="95.1" y="159">SHELL</text>
<text x="153.8" y="159">-V</text>
<text x="153.8" y="157.2">+V</text>
<text x="159.8" y="159">A</text>
<text x="159.8" y="160.7">B</text>
</g>
<g font-size="1.6" fill="#f00">
<text x="203.2" y="21.7">[2]</text>
<text x="207" y="21.7">PWRON_L</text>
<text x="79.5" y="27.2">[2,9]</text>
<text x="84.6" y="27.2">MIC_IN</text>
<text x="130.1" y="35.2">HPLOUT</text>
<text x="21.5" y="39.7">[2]</text>
<text x="21.9" y="36.1">[2]</text>
<text x="25.2" y="39.7">HPR</text>
<text x="25.6" y="36.1">HPL</text>
<text x="130.1" y="38.8">HPROUT</text>
<text x="204.3" y="50.2">[2]</text>
<text x="208" y="50.2">RESET_L</text>
<text x="195.2" y="78.8">[2]</text>
<text x="199" y="78.8">BOOT_SARADC_IN0</text>
<text x="15.5" y="84.1">[2,9]</text>
<text x="20.6" y="84.1">MIC_IN</text>
<text x="199.3" y="107.2">[2]</text>
<text x="203" y="107.2">RECOVERY</text>
<text x="197.7" y="142.8">[2]</text>
<text x="201.5" y="142.8">GPIO0_D5</text>
<text x="5.3" y="151.7">[2]</text>
<text x="9.1" y="151.7">GPIO0_D4/PWM3_IR_M0</text>
<text x="120.9" y="157">[2]</text>
<text x="124.6" y="157">VBAT_RTC</text>
</g>
<g font-size="1.6" fill="#f0f">
<text x="63.5" y="73.4">[2]</text>
<text x="67.2" y="73.4">GPIO1_C4/HP_DET_L</text>
</g>
<g font-size="1.2">
<text x="131.4" y="47.4">Vrwm=5V</text>
<text x="130.3" y="49.1">Vbr=5.6min</text>
<text x="132.1" y="50.9">Ipp=10A</text>
<text x="134.1" y="52.7">20pF</text>
<text x="151.1" y="52.7">Vrwm=5V</text>
<text x="130.3" y="54.5">ESD=30KV</text>
<text x="131.2" y="56.3">Ppp=85W</text>
<text x="151.1" y="54.5">Vbr=5.6min</text>
<text x="151.1" y="56.3">Ipp=10A</text>
<text x="151.1" y="58">20pF</text>
<text x="151.1" y="59.8">ESD=30KV</text>
<text x="151.1" y="61.6">Ppp=85W</text>
<text x="272.6" y="196.4">https://wiki.friendlyelec.com/</text>
<text x="272.6" y="194.6">https://www.friendlyelec.com/</text>
</g>
</svg>
